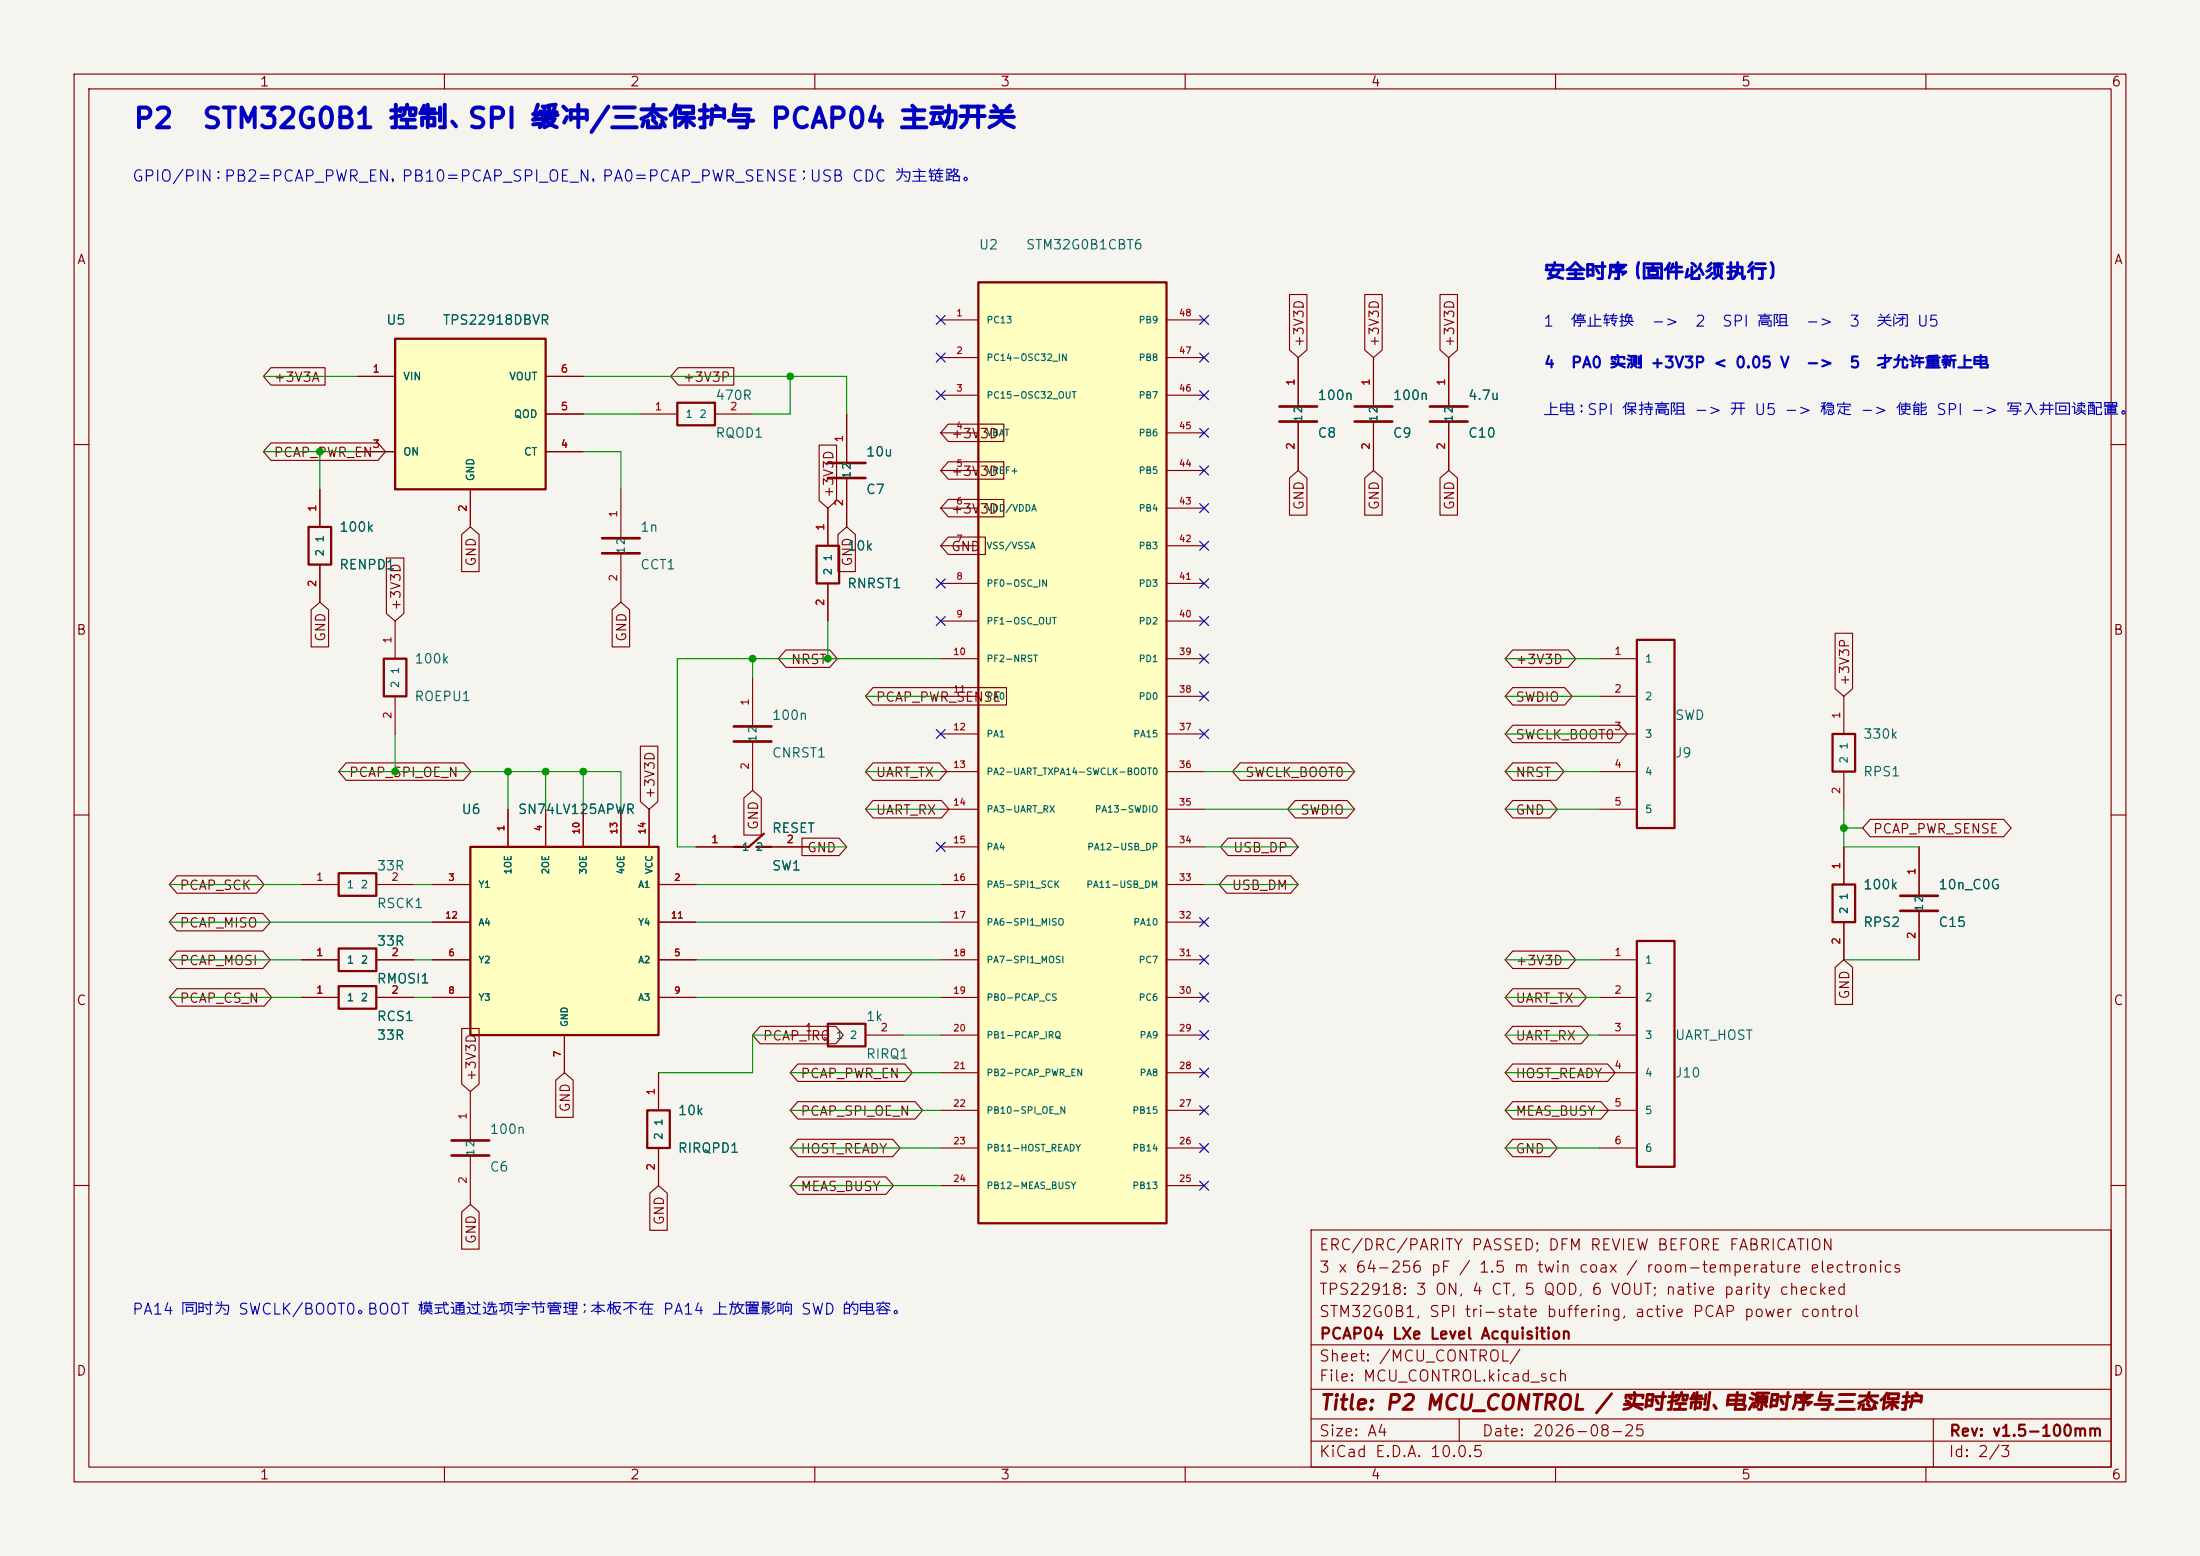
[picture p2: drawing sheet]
<svg xmlns="http://www.w3.org/2000/svg" width="297mm" height="210mm" viewBox="0 0 297 210" stroke-linecap="round" stroke-linejoin="round" font-family="sans-serif">
<path d="M0 0h297v210h-297z" fill="#f5f4ef" stroke="#f5f4ef" stroke-width=".14"/>
<g fill="none" stroke="#840000" stroke-width=".15">
<path d="M10 10h277v190h-277zM12 12h273v186h-273zM60 10v2M110 10v2M160 10v2M210 10v2M260 10v2M195.6 48.3v6.6M195.6 56.9v6.6M10 60h2M285 60h2M215.9 88.9h5.1"/>
<path d="M215.9 94h5.1M215.9 99.1h5.1M10 110h2M215.9 104.1h5.1M215.9 109.2h5.1M285 110h2M10 160h2M177 166h108v32h-108zM285 160h2M60 198v2M110 198v2M160 198v2"/>
<path d="M177 194.5h108M177 191.5h108M177 187.5h108M177 181.5h108M197 191.5v3M210 198v2M260 198v2M261 191.5v6.5"/>
</g>
<path d="M193 54.9h5.1M193 56.9h5.1" fill="none" stroke="#840000" stroke-width=".36"/>
<path d="M221 86.4h5.1v25.4h-5.1z" fill="none" stroke="#840000" stroke-width=".3"/>
<path d="M132.1 38.1h25.4v127h-25.4z" fill="#ffffc2"/>
<path d="M132.1 38.1h25.4v127h-25.4zM110.2 73.7h3.1v5h-3.1zM102.1 114.3h2M103.1 112.5l-2 1.8h-2M111.8 138.2h5v3h-5zM221 127h5.1v30.5h-5.1z" fill="none" stroke="#840000" stroke-width=".3"/>
<g fill="none" stroke="#840000" stroke-width=".15">
<path d="M114.3 55.9v6.6M127 43.2h5.1M127 48.3h5.1M127 53.3h5.1M127 58.4h5.1M157.5 43.2h5.1M157.5 48.3h5.1M157.5 53.3h5.1M157.5 58.4h5.1M111.8 68.6v5.1M111.8 78.7v5.1M114.3 64.5v6.6"/>
<path d="M127 63.5h5.1M127 68.6h5.1M127 73.7h5.1M127 78.7h5.1M157.5 63.5h5.1M157.5 68.6h5.1M157.5 73.7h5.1M157.5 78.7h5.1M101.6 91.4v6.6M127 83.8h5.1M127 88.9h5.1M127 94h5.1"/>
<path d="M127 99.1h5.1M157.5 83.8h5.1M157.5 88.9h5.1M157.5 94h5.1M157.5 99.1h5.1M94 114.3h5.1M101.6 100.1v6.6M104.1 114.3h5.1M127 104.1h5.1M127 109.2h5.1M127 114.3h5.1M127 119.4h5.1"/>
<path d="M157.5 104.1h5.1M157.5 109.2h5.1M157.5 114.3h5.1M157.5 119.4h5.1M106.7 139.7h5.1M116.8 139.7h5.1M127 124.5h5.1M127 129.5h5.1M127 134.6h5.1M127 139.7h5.1M157.5 124.5h5.1M157.5 129.5h5.1"/>
<path d="M157.5 134.6h5.1M157.5 139.7h5.1M215.9 129.5h5.1M215.9 134.6h5.1M215.9 139.7h5.1M127 144.8h5.1M127 149.9h5.1M127 154.9h5.1M157.5 144.8h5.1M157.5 149.9h5.1M157.5 154.9h5.1M215.9 144.8h5.1"/>
<path d="M215.9 149.9h5.1M215.9 154.9h5.1M127 160h5.1M157.5 160h5.1"/>
</g>
<path d="M111.8 62.5h5M111.8 64.5h5M99.1 98h5M99.1 100.1h5" fill="none" stroke="#840000" stroke-width=".36"/>
<path d="M63.5 114.3h25.4v25.4h-25.4z" fill="#ffffc2"/>
<path d="M91.4 54.4h5.1v3h-5.1zM41.7 71.1h3v5.1h-3zM51.8 88.9h3.1v5.1h-3.1zM247.4 99.1h3v5h-3zM45.7 117.9h5.1v3h-5.1zM63.5 114.3h25.4v25.4h-25.4zM247.4 119.4h3v5.1h-3zM45.7 128h5.1v3.1h-5.1zM45.7 133.1h5.1v3h-5.1z" fill="none" stroke="#840000" stroke-width=".3"/>
<g fill="none" stroke="#840000" stroke-width=".15">
<path d="M86.4 55.9h5M96.5 55.9h5.1M43.2 66v5.1M43.2 76.2v5.1M83.8 66v6.6M83.8 74.7v6.6M53.3 83.8v5.1M53.3 94v5.1M248.9 94v5.1M40.6 119.4h5.1M50.8 119.4h5.1M58.4 119.4h5.1"/>
<path d="M68.6 109.2v5.1M73.7 109.2v5.1M78.7 109.2v5.1M83.8 109.2v5.1M87.6 109.2v5.1M88.9 119.4h5.1M248.9 104.1v5.1M248.9 114.3v5.1M259.1 114.3v6.6M40.6 129.5h5.1M40.6 134.6h5.1M50.8 129.5h5.1"/>
<path d="M50.8 134.6h5.1M58.4 129.5h5.1M58.4 134.6h5.1M58.4 124.5h5.1M76.2 139.7v5.1M88.9 129.5h5.1M88.9 134.6h5.1M88.9 124.5h5.1M248.9 124.5v5M259.1 122.9v6.6"/>
</g>
<path d="M81.3 72.6h5.1M81.3 74.7h5.1M256.5 120.9h5.1M256.5 122.9h5.1" fill="none" stroke="#840000" stroke-width=".36"/>
<path d="M53.3 45.7h20.4v20.3h-20.4z" fill="#ffffc2"/>
<path d="M53.3 45.7h20.4v20.3h-20.4zM87.4 149.9h3v5h-3z" fill="none" stroke="#840000" stroke-width=".3"/>
<g fill="none" stroke="#840000" stroke-width=".15">
<path d="M174.1 39.8h2.3v7.4l-1.1 1.1-1.2-1.1zM184.2 39.8h2.4v7.4l-1.2 1.1-1.2-1.1zM194.4 39.8h2.4v7.4l-1.2 1.1-1.2-1.1zM36.6 49.6h7.3v2.4h-7.3l-1-1.2zM36.6 59.8h14.4l1 1.2-1 1.1h-14.4l-1-1.1zM48.3 50.8h5M73.7 50.8h5M73.7 55.9h5M91.6 49.6h7.5v2.4h-7.5l-1-1.2zM114.3 55.9v6.6M128 57.2h7.5v2.4h-7.5l-1-1.2zM175.3 48.3v6.6"/>
<path d="M175.3 56.9v6.6M185.4 48.3v6.6M185.4 56.9v6.6M195.6 48.3v6.6M195.6 56.9v6.6M43.2 66v5.1M43.2 76.2v5.1M48.3 61h5M52.2 75.3h2.3v7.5l-1.2 1-1.1-1zM62.3 72.1l1.2-1 1.2 1v5.1h-2.4zM63.5 66v5.1M73.7 61h5"/>
<path d="M110.6 60.1h2.3v7.5l-1.1 1-1.2-1zM111.8 68.6v5.1M111.8 78.7v5.1M113.1 72.1l1.2-1 1.2 1v5.1h-2.4zM114.3 64.5v6.6M128 72.5h5v2.3h-5l-1-1.1zM128 67.4h7.5v2.4h-7.5l-1-1.2zM128 62.3h7.5v2.4h-7.5l-1-1.2zM174.1 64.5l1.2-1 1.1 1v5h-2.3zM184.2 64.5l1.2-1 1.2 1v5h-2.4zM194.4 64.5l1.2-1 1.2 1v5h-2.4zM42 82.3l1.2-1 1.2 1v5h-2.4z"/>
<path d="M82.6 82.3l1.2-1 1.2 1v5h-2.4zM106.1 87.7h5.9l1 1.2-1 1.2h-5.9l-1-1.2zM117.9 92.8h18v2.4h-18l-1.1-1.2zM204.2 97.9h14.5l1 1.2-1 1.1h-14.5l-1-1.1zM204.2 87.7h7.5l1 1.2-1 1.2h-7.5l-1-1.2zM204.2 92.8h7l1 1.2-1 1.2h-7l-1-1.2zM247.7 85.5h2.4v7.5l-1.2 1-1.2-1zM23.9 118.2h10.7l1.1 1.2-1.1 1.2h-10.7l-1-1.2zM46.7 103h15.9l1 1.1-1 1.2h-15.9l-1-1.2zM58.4 119.4h5.1M68.6 109.2v5.1M73.7 109.2v5.1"/>
<path d="M78.7 109.2v5.1M83.8 109.2v5.1M86.5 100.7h2.3v7.5l-1.2 1-1.1-1zM87.6 109.2v5.1M88.9 119.4h5.1M94 114.3h5.1M100.4 107.7l1.2-1 1.2 1v5h-2.4zM104.1 114.3h5.1M108.3 113.1h5l1 1.2-1 1.2h-5zM117.9 108h9.2l1 1.2-1 1.2h-9.2l-1.1-1.2zM117.9 103h8.9l1 1.1-1 1.2h-8.9l-1.1-1.2zM165.6 118.2h8.6l1.1 1.2-1.1 1.2h-8.6l-1-1.2z"/>
<path d="M165.8 113.1h8.4l1.1 1.2-1.1 1.2h-8.4l-1-1.2zM167.4 103h14.5l1 1.1-1 1.2h-14.5l-1-1.2zM174.9 108h7l1 1.2-1 1.2h-7l-1.1-1.2zM204.2 103h5.9l1.1 1.1-1.1 1.2h-5.9l-1-1.2zM204.2 108h5l1 1.2-1 1.2h-5l-1-1.2zM248.9 114.3v5.1M252.5 110.6h18l1 1.2-1 1.1h-18l-1-1.1zM259.1 114.3v6.6M23.9 123.3h11.6l1 1.2-1 1.1h-11.6l-1-1.1zM23.9 128.4h11.6l1 1.1-1 1.2h-11.6l-1-1.2zM23.9 133.4h11.8l1 1.2-1 1.2h-11.8l-1-1.2zM40.6 129.5h5.1"/>
<path d="M40.6 134.6h5.1M50.8 129.5h5.1M50.8 134.6h5.1M58.4 129.5h5.1M58.4 134.6h5.1M58.4 124.5h5.1M62.3 138.8h2.4v7.5l-1.2 1-1.2-1zM76.2 139.7v5.1M88.9 129.5h5.1M88.9 134.6h5.1M88.9 124.5h5.1M102.6 138.5h10.2l1 1.2-1 1.2h-10.2l-1-1.2z"/>
<path d="M204.2 128.4h7.5l1 1.1-1 1.2h-7.5l-1-1.2zM204.2 138.5h9.3l1 1.2-1 1.2h-9.3l-1-1.2zM204.2 133.4h9l1 1.2-1 1.2h-9l-1-1.2zM247.7 130.6l1.2-1.1 1.2 1.1v5h-2.4zM248.9 124.5v5M259.1 122.9v6.6M63.5 147.3v6.6M63.5 156v6.6M75 145.8l1.2-1 1.2 1v5h-2.4zM88.9 144.8v5.1M88.9 154.9v5.1M107.7 158.8h11.9l1 1.2-1 1.2h-11.9l-1-1.2z"/>
<path d="M107.7 153.8h12.8l1 1.1-1 1.2h-12.8l-1-1.2zM107.7 148.7h15.8l1.1 1.2-1.1 1.1h-15.8l-1-1.1zM107.7 143.6h14.4l1.1 1.2-1.1 1.2h-14.4l-1-1.2zM204.2 148.7h11.9l1 1.2-1 1.1h-11.9l-1-1.1zM204.2 153.8h5l1 1.1-1 1.2h-5l-1-1.2zM204.2 143.6h12.8l1 1.2-1 1.2h-12.8l-1-1.2zM62.3 163.6l1.2-1 1.2 1v5h-2.4zM87.7 161l1.2-1 1.2 1v5.1h-2.4z"/>
</g>
<path d="M172.7 54.9h5.1M172.7 56.9h5.1M182.9 54.9h5.1M182.9 56.9h5.1M61 153.9h5M61 156h5" fill="none" stroke="#840000" stroke-width=".36"/>
<g fill="none" stroke="#009600" stroke-width=".15">
<path d="M35.6 50.8h12.7M78.7 50.8h35.6v5.1M78.7 55.9h7.7M106.7 50.8v5.1h-5.1M35.6 61h12.7M43.2 61v5M78.7 61h5.1v5M53.3 99.1v5M101.6 88.9v2.5M111.8 83.8v5.1M116.8 94h10.2M127 88.9h-35.6v25.4h2.6"/>
<path d="M203.2 94h12.7M203.2 88.9h12.7M203.2 99.1h12.7M22.9 119.4h17.7M45.7 104.1h38.1v5.1M55.9 119.4h2.5M68.6 104.1v5.1M73.7 104.1v5.1M78.7 104.1v5.1M94 119.4h33M109.2 114.3h5.1M116.8 104.1h10.2"/>
<path d="M116.8 109.2h10.2M162.6 104.1h20.3M162.6 119.4h12.7M162.6 114.3h12.7M162.6 109.2h20.3M203.2 104.1h12.7M203.2 109.2h12.7M248.9 109.2v5.1h10.2M248.9 111.8h2.6M22.9 124.5h35.5M22.9 129.5h17.7M22.9 134.6h17.7"/>
<path d="M55.9 129.5h2.5M55.9 134.6h2.5M94 124.5h33M94 129.5h33M94 134.6h33M106.7 139.7h-5.1v5.1h-12.7M121.9 139.7h5.1M203.2 129.5h12.7M203.2 134.6h12.7M203.2 139.7h12.7M248.9 129.5h10.2M106.7 149.9h20.3"/>
<path d="M106.7 144.8h20.3M106.7 154.9h20.3M203.2 149.9h12.7M203.2 144.8h12.7M203.2 154.9h12.7M106.7 160h20.3"/>
</g>
<g fill="none" stroke="#000084" stroke-width=".15">
<path d="M126.4 42.6l1.2 1.2M126.4 47.7l1.2 1.2M126.4 52.7l1.2 1.2M127.6 42.6l-1.2 1.2M127.6 47.7l-1.2 1.2M127.6 52.7l-1.2 1.2M162 42.6l1.2 1.2M162 52.7l1.2 1.2M162 57.8l1.2 1.2M162 47.7l1.2 1.2M163.2 42.6l-1.2 1.2M163.2 47.7l-1.2 1.2"/>
<path d="M163.2 52.7l-1.2 1.2M163.2 57.8l-1.2 1.2M126.4 78.1l1.2 1.2M127.6 78.1l-1.2 1.2M162 78.1l1.2 1.2M162 62.9l1.2 1.2M162 73.1l1.2 1.2M162 68l1.2 1.2M163.2 78.1l-1.2 1.2M163.2 62.9l-1.2 1.2M163.2 73.1l-1.2 1.2M163.2 68l-1.2 1.2"/>
<path d="M126.4 83.2l1.2 1.2M126.4 98.5l1.2 1.2M127.6 83.2l-1.2 1.2M127.6 98.5l-1.2 1.2M162 83.2l1.2 1.2M162 93.4l1.2 1.2M162 88.3l1.2 1.2M162 98.5l1.2 1.2M163.2 83.2l-1.2 1.2M163.2 93.4l-1.2 1.2M163.2 88.3l-1.2 1.2M163.2 98.5l-1.2 1.2"/>
<path d="M126.4 113.7l1.2 1.2M127.6 113.7l-1.2 1.2M162 128.9l1.2 1.2M162 139.1l1.2 1.2M162 123.9l1.2 1.2M162 134l1.2 1.2M163.2 128.9l-1.2 1.2M163.2 139.1l-1.2 1.2M163.2 123.9l-1.2 1.2M163.2 134l-1.2 1.2M162 159.4l1.2 1.2M162 149.3l1.2 1.2"/>
<path d="M162 144.2l1.2 1.2M162 154.3l1.2 1.2M163.2 159.4l-1.2 1.2M163.2 149.3l-1.2 1.2M163.2 144.2l-1.2 1.2M163.2 154.3l-1.2 1.2"/>
</g>
<g fill="#009600" stroke="#009600" stroke-width=".14">
<circle cx="248.9" cy="111.8" r=".46"/>
<circle cx="101.6" cy="88.9" r=".46"/>
<circle cx="43.2" cy="61" r=".46"/>
<circle cx="111.8" cy="88.9" r=".46"/>
<circle cx="106.7" cy="50.8" r=".46"/>
<circle cx="78.7" cy="104.1" r=".46"/>
<circle cx="53.3" cy="104.1" r=".46"/>
<circle cx="73.7" cy="104.1" r=".46"/>
<circle cx="68.6" cy="104.1" r=".46"/>
</g>
<g font-size="2.7" fill="#0000c2">
<text x="17.9" y="18">P2</text>
<text x="27.1" y="18">STM32G0B1 控制、SPI 缓冲/三态保护与 PCAP04 主动开关</text>
</g>
<text font-size="2" fill="#840000" x="178" y="190.8">Title: P2 MCU_CONTROL / 实时控制、电源时序与三态保护</text>
<text font-size="1.9" fill="#0000c2" x="208.3" y="38.2">安全时序（固件必须执行）</text>
<g font-size="1.5" fill="#0000c2">
<text x="17.7" y="24.9">GPIO/PIN：PB2=PCAP_PWR_EN，PB10=PCAP_SPI_OE_N，PA0=PCAP_PWR_SENSE；USB CDC 为主链路。</text>
<text x="208.2" y="44.5">1</text>
<text x="211.9" y="44.5">停止转换</text>
<text x="222.8" y="44.5">-&gt;</text>
<text x="228.7" y="44.5">2</text>
<text x="232.4" y="44.5">SPI 高阻</text>
<text x="243.7" y="44.5">-&gt;</text>
<text x="249.6" y="44.5">3</text>
<text x="253.2" y="44.5">关闭 U5</text>
<text x="208.3" y="50">4</text>
<text x="212" y="50">PA0 实测 +3V3P &lt; 0.05 V</text>
<text x="243.7" y="50">-&gt;</text>
<text x="249.6" y="50">5</text>
<text x="253.2" y="50">才允许重新上电</text>
<text x="208.2" y="56.4">上电：SPI 保持高阻 -&gt; 开 U5 -&gt; 稳定 -&gt; 使能 SPI -&gt; 写入并回读配置。</text>
<text x="17.7" y="177.8">PA14 同时为 SWCLK/BOOT0。BOOT 模式通过选项字节管理；本板不在 PA14 上放置影响 SWD 的电容。</text>
</g>
<g font-size="1.5" fill="#840000">
<text x="178" y="172.1">3 x 64-256 pF / 1.5 m twin coax / room-temperature electronics</text>
<text x="178" y="169.1">ERC/DRC/PARITY PASSED; DFM REVIEW BEFORE FABRICATION</text>
<text x="178" y="178.1">STM32G0B1, SPI tri-state buffering, active PCAP power control</text>
<text x="178" y="175.1">TPS22918: 3 ON, 4 CT, 5 QOD, 6 VOUT; native parity checked</text>
<text x="178" y="184.1">Sheet: /MCU_CONTROL/</text>
<text x="178" y="181.1">PCAP04 LXe Level Acquisition</text>
<text x="178" y="186.8">File: MCU_CONTROL.kicad_sch</text>
<text x="178" y="197">KiCad E.D.A. 10.0.5</text>
<text x="178" y="194.2">Size: A4</text>
<text x="200" y="194.2">Date: 2026-08-25</text>
<text x="263" y="197">Id: 2/3</text>
<text x="263" y="194.2">Rev: v1.5-100mm</text>
</g>
<g font-size="1.3" fill="#840000">
<text x="35" y="12">1</text>
<text x="85" y="12">2</text>
<text x="135" y="12">3</text>
<text x="185" y="12">4</text>
<text x="235" y="12">5</text>
<text x="285" y="12">6</text>
<text x="10.3" y="36">A</text>
<text x="285.3" y="36">A</text>
<text x="176.3" y="47" transform="rotate(-90 176.3 47)">+3V3D</text>
<text x="186.5" y="47" transform="rotate(-90 186.5 47)">+3V3D</text>
<text x="196.6" y="47" transform="rotate(-90 196.6 47)">+3V3D</text>
<text x="36.9" y="51.9">+3V3A</text>
<text x="92.1" y="51.9">+3V3P</text>
<text x="128.3" y="59.5">+3V3D</text>
<text x="36.9" y="62">PCAP_PWR_EN</text>
<text x="128.3" y="64.6">+3V3D</text>
<text x="112.8" y="67.3" transform="rotate(-90 112.8 67.3)">+3V3D</text>
<text x="128.3" y="69.6">+3V3D</text>
<text x="176.3" y="68.9" transform="rotate(-90 176.3 68.9)">GND</text>
<text x="186.5" y="68.9" transform="rotate(-90 186.5 68.9)">GND</text>
<text x="196.6" y="68.9" transform="rotate(-90 196.6 68.9)">GND</text>
<text x="64.6" y="76.6" transform="rotate(-90 64.6 76.6)">GND</text>
<text x="115.4" y="76.6" transform="rotate(-90 115.4 76.6)">GND</text>
<text x="128.3" y="74.7">GND</text>
<text x="54.4" y="82.5" transform="rotate(-90 54.4 82.5)">+3V3D</text>
<text x="10.2" y="86">B</text>
<text x="44.2" y="86.7" transform="rotate(-90 44.2 86.7)">GND</text>
<text x="84.9" y="86.7" transform="rotate(-90 84.9 86.7)">GND</text>
<text x="106.7" y="90">NRST</text>
<text x="204.5" y="90">+3V3D</text>
<text x="285.2" y="86">B</text>
<text x="118.1" y="95">PCAP_PWR_SENSE</text>
<text x="204.5" y="95">SWDIO</text>
<text x="250" y="92.7" transform="rotate(-90 250 92.7)">+3V3P</text>
<text x="204.5" y="100.1">SWCLK_BOOT0</text>
<text x="47" y="105.2">PCAP_SPI_OE_N</text>
<text x="88.7" y="107.9" transform="rotate(-90 88.7 107.9)">+3V3D</text>
<text x="118.1" y="105.2">UART_TX</text>
<text x="168" y="105.2">SWCLK_BOOT0</text>
<text x="204.5" y="105.2">NRST</text>
<text x="102.7" y="112.1" transform="rotate(-90 102.7 112.1)">GND</text>
<text x="118.1" y="110.3">UART_RX</text>
<text x="175.5" y="110.3">SWDIO</text>
<text x="204.5" y="110.3">GND</text>
<text x="252.8" y="112.8">PCAP_PWR_SENSE</text>
<text x="108.9" y="115.4">GND</text>
<text x="166.4" y="115.4">USB_DP</text>
<text x="24.2" y="125.5">PCAP_MISO</text>
<text x="24.2" y="120.4">PCAP_SCK</text>
<text x="166.2" y="120.4">USB_DM</text>
<text x="24.2" y="130.6">PCAP_MOSI</text>
<text x="204.5" y="130.6">+3V3D</text>
<text x="10.2" y="136">C</text>
<text x="24.2" y="135.7">PCAP_CS_N</text>
<text x="204.5" y="135.7">UART_TX</text>
<text x="250" y="135" transform="rotate(-90 250 135)">GND</text>
<text x="285.2" y="136">C</text>
<text x="102.9" y="140.8">PCAP_IRQ</text>
<text x="204.5" y="140.8">UART_RX</text>
<text x="64.6" y="146" transform="rotate(-90 64.6 146)">+3V3D</text>
<text x="108" y="145.8">PCAP_PWR_EN</text>
<text x="204.5" y="145.8">HOST_READY</text>
<text x="77.3" y="150.2" transform="rotate(-90 77.3 150.2)">GND</text>
<text x="108" y="156">HOST_READY</text>
<text x="108" y="150.9">PCAP_SPI_OE_N</text>
<text x="204.5" y="150.9">MEAS_BUSY</text>
<text x="204.5" y="156">GND</text>
<text x="108" y="161.1">MEAS_BUSY</text>
<text x="64.6" y="168" transform="rotate(-90 64.6 168)">GND</text>
<text x="90" y="165.5" transform="rotate(-90 90 165.5)">GND</text>
<text x="10.2" y="186">D</text>
<text x="285.2" y="186">D</text>
<text x="35" y="200">1</text>
<text x="85" y="200">2</text>
<text x="135" y="200">3</text>
<text x="185" y="200">4</text>
<text x="235" y="200">5</text>
<text x="285" y="200">6</text>
</g>
<g font-size="1.3" fill="#006464">
<text x="132.1" y="34">U2</text>
<text x="138.4" y="34">STM32G0B1CBT6</text>
<text x="52.1" y="44.1">U5</text>
<text x="59.7" y="44.1">TPS22918DBVR</text>
<text x="96.5" y="59.4">RQOD1</text>
<text x="96.5" y="54.3">470R</text>
<text x="177.8" y="59.4">C8</text>
<text x="177.8" y="54.3">100n</text>
<text x="187.9" y="59.4">C9</text>
<text x="187.9" y="54.3">100n</text>
<text x="198.1" y="59.4">C10</text>
<text x="198.1" y="54.3">4.7u</text>
<text x="116.8" y="61.9">10u</text>
<text x="116.8" y="67">C7</text>
<text x="45.7" y="77.2">RENPD1</text>
<text x="45.7" y="72.1">100k</text>
<text x="86.3" y="77.2">CCT1</text>
<text x="86.3" y="72.1">1n</text>
<text x="114.3" y="74.6">10k</text>
<text x="114.3" y="79.7">RNRST1</text>
<text x="55.9" y="89.9">100k</text>
<text x="55.9" y="94.9">ROEPU1</text>
<text x="104.1" y="97.5">100n</text>
<text x="226" y="97.5">SWD</text>
<text x="251.4" y="100">330k</text>
<text x="104.1" y="102.6">CNRST1</text>
<text x="226" y="102.6">J9</text>
<text x="251.4" y="105.1">RPS1</text>
<text x="62.2" y="110.2">U6</text>
<text x="69.8" y="110.2">SN74LV125APWR</text>
<text x="104.1" y="112.7">RESET</text>
<text x="50.8" y="117.8">33R</text>
<text x="104.1" y="117.8">SW1</text>
<text x="50.8" y="122.9">RSCK1</text>
<text x="251.4" y="125.4">RPS2</text>
<text x="251.4" y="120.3">100k</text>
<text x="261.6" y="125.4">C15</text>
<text x="261.6" y="120.3">10n_C0G</text>
<text x="50.8" y="128">33R</text>
<text x="50.8" y="133">RMOSI1</text>
<text x="50.8" y="138.1">RCS1</text>
<text x="50.8" y="140.7">33R</text>
<text x="116.8" y="143.2">RIRQ1</text>
<text x="116.8" y="138.1">1k</text>
<text x="226" y="140.7">UART_HOST</text>
<text x="226" y="145.7">J10</text>
<text x="66" y="153.4">100n</text>
<text x="91.4" y="155.9">RIRQPD1</text>
<text x="91.4" y="150.8">10k</text>
<text x="66" y="158.4">C6</text>
</g>
<g font-size="1" fill="#a90000">
<text x="50.2" y="50.5">1</text>
<text x="75.6" y="50.5">6</text>
<text x="175" y="52.1" transform="rotate(-90 175 52.1)">1</text>
<text x="185.2" y="52.1" transform="rotate(-90 185.2 52.1)">1</text>
<text x="195.3" y="52.1" transform="rotate(-90 195.3 52.1)">1</text>
<text x="75.6" y="55.6">5</text>
<text x="88.3" y="55.6">1</text>
<text x="98.5" y="55.6">2</text>
<text x="114" y="59.8" transform="rotate(-90 114 59.8)">1</text>
<text x="50.2" y="60.7">3</text>
<text x="75.6" y="60.7">4</text>
<text x="175" y="60.8" transform="rotate(-90 175 60.8)">2</text>
<text x="185.2" y="60.8" transform="rotate(-90 185.2 60.8)">2</text>
<text x="195.3" y="60.8" transform="rotate(-90 195.3 60.8)">2</text>
<text x="42.9" y="69.2" transform="rotate(-90 42.9 69.2)">1</text>
<text x="63.2" y="69.2" transform="rotate(-90 63.2 69.2)">2</text>
<text x="83.6" y="69.9" transform="rotate(-90 83.6 69.9)">1</text>
<text x="111.5" y="71.7" transform="rotate(-90 111.5 71.7)">1</text>
<text x="114" y="68.4" transform="rotate(-90 114 68.4)">2</text>
<text x="42.9" y="79.3" transform="rotate(-90 42.9 79.3)">2</text>
<text x="83.6" y="78.6" transform="rotate(-90 83.6 78.6)">2</text>
<text x="111.5" y="81.9" transform="rotate(-90 111.5 81.9)">2</text>
<text x="53.1" y="86.9" transform="rotate(-90 53.1 86.9)">1</text>
<text x="217.9" y="88.6">1</text>
<text x="101.3" y="95.3" transform="rotate(-90 101.3 95.3)">1</text>
<text x="217.9" y="93.7">2</text>
<text x="53.1" y="97.1" transform="rotate(-90 53.1 97.1)">2</text>
<text x="217.9" y="98.8">3</text>
<text x="248.7" y="97.1" transform="rotate(-90 248.7 97.1)">1</text>
<text x="101.3" y="104" transform="rotate(-90 101.3 104)">2</text>
<text x="217.9" y="103.9">4</text>
<text x="248.7" y="107.3" transform="rotate(-90 248.7 107.3)">2</text>
<text x="217.9" y="109">5</text>
<text x="42.6" y="119.1">1</text>
<text x="52.8" y="119.1">2</text>
<text x="95.9" y="114">1</text>
<text x="106.1" y="114">2</text>
<text x="248.7" y="117.4" transform="rotate(-90 248.7 117.4)">1</text>
<text x="258.8" y="118.2" transform="rotate(-90 258.8 118.2)">1</text>
<text x="42.6" y="129.3">1</text>
<text x="52.8" y="129.3">2</text>
<text x="217.9" y="129.3">1</text>
<text x="248.7" y="127.6" transform="rotate(-90 248.7 127.6)">2</text>
<text x="258.8" y="126.8" transform="rotate(-90 258.8 126.8)">2</text>
<text x="42.6" y="134.4">1</text>
<text x="52.8" y="134.4">2</text>
<text x="217.9" y="134.4">2</text>
<text x="108.6" y="139.4">1</text>
<text x="118.8" y="139.4">2</text>
<text x="217.9" y="139.4">3</text>
<text x="88.6" y="147.9" transform="rotate(-90 88.6 147.9)">1</text>
<text x="217.9" y="144.5">4</text>
<text x="217.9" y="149.6">5</text>
<text x="63.2" y="151.2" transform="rotate(-90 63.2 151.2)">1</text>
<text x="217.9" y="154.7">6</text>
<text x="63.2" y="159.8" transform="rotate(-90 63.2 159.8)">2</text>
<text x="88.6" y="158.1" transform="rotate(-90 88.6 158.1)">2</text>
</g>
<g font-size="1" fill="#006464">
<text x="54.4" y="51.6">VIN</text>
<text x="68.7" y="51.6">VOUT</text>
<text x="69.3" y="56.6">QOD</text>
<text x="92.5" y="56.6">1</text>
<text x="94.3" y="56.6">2</text>
<text x="176" y="57" transform="rotate(-90 176 57)">12</text>
<text x="186.2" y="57" transform="rotate(-90 186.2 57)">12</text>
<text x="196.3" y="57" transform="rotate(-90 196.3 57)">12</text>
<text x="54.4" y="61.7">ON</text>
<text x="64.3" y="65" transform="rotate(-90 64.3 65)">GND</text>
<text x="70.7" y="61.7">CT</text>
<text x="115.1" y="64.7" transform="rotate(-90 115.1 64.7)">12</text>
<text x="43.9" y="75.2" transform="rotate(-90 43.9 75.2)">2</text>
<text x="43.9" y="73.3" transform="rotate(-90 43.9 73.3)">1</text>
<text x="84.6" y="74.8" transform="rotate(-90 84.6 74.8)">12</text>
<text x="112.5" y="77.7" transform="rotate(-90 112.5 77.7)">2</text>
<text x="112.5" y="75.8" transform="rotate(-90 112.5 75.8)">1</text>
<text x="222" y="89.7">1</text>
<text x="54.1" y="93" transform="rotate(-90 54.1 93)">2</text>
<text x="54.1" y="91.1" transform="rotate(-90 54.1 91.1)">1</text>
<text x="222" y="94.7">2</text>
<text x="102.4" y="100.2" transform="rotate(-90 102.4 100.2)">12</text>
<text x="222" y="99.8">3</text>
<text x="249.7" y="101.2" transform="rotate(-90 249.7 101.2)">1</text>
<text x="222" y="104.9">4</text>
<text x="249.7" y="103.1" transform="rotate(-90 249.7 103.1)">2</text>
<text x="222" y="110">5</text>
<text x="100.1" y="115.1">1</text>
<text x="102" y="115.1">2</text>
<text x="46.7" y="120.1">1</text>
<text x="48.6" y="120.1">2</text>
<text x="249.7" y="123.4" transform="rotate(-90 249.7 123.4)">2</text>
<text x="249.7" y="121.6" transform="rotate(-90 249.7 121.6)">1</text>
<text x="259.8" y="123.1" transform="rotate(-90 259.8 123.1)">12</text>
<text x="46.7" y="130.3">1</text>
<text x="48.6" y="130.3">2</text>
<text x="222" y="130.3">1</text>
<text x="46.7" y="135.4">1</text>
<text x="48.6" y="135.4">2</text>
<text x="222" y="135.4">2</text>
<text x="112.8" y="140.5">1</text>
<text x="114.7" y="140.5">2</text>
<text x="222" y="140.5">3</text>
<text x="222" y="145.5">4</text>
<text x="89.7" y="153.9" transform="rotate(-90 89.7 153.9)">2</text>
<text x="89.7" y="152" transform="rotate(-90 89.7 152)">1</text>
<text x="222" y="150.6">5</text>
<text x="222" y="155.7">6</text>
<text x="64.3" y="156.1" transform="rotate(-90 64.3 156.1)">12</text>
</g>
<g font-size=".9" fill="#a90000">
<text x="129" y="42.9">1</text>
<text x="129" y="48">2</text>
<text x="159.1" y="48">47</text>
<text x="159.1" y="42.9">48</text>
<text x="129" y="53.1">3</text>
<text x="159.1" y="53.1">46</text>
<text x="129" y="58.1">4</text>
<text x="159.1" y="58.1">45</text>
<text x="129" y="63.2">5</text>
<text x="159.1" y="63.2">44</text>
<text x="129" y="68.3">6</text>
<text x="159.1" y="68.3">43</text>
<text x="129" y="73.4">7</text>
<text x="159.1" y="73.4">42</text>
<text x="129" y="78.5">8</text>
<text x="129" y="83.5">9</text>
<text x="159.1" y="83.5">40</text>
<text x="159.1" y="78.5">41</text>
<text x="128.6" y="88.6">10</text>
<text x="159.1" y="88.6">39</text>
<text x="128.6" y="93.7">11</text>
<text x="159.1" y="93.7">38</text>
<text x="128.6" y="98.8">12</text>
<text x="159.1" y="98.8">37</text>
<text x="128.6" y="103.9">13</text>
<text x="159.1" y="103.9">36</text>
<text x="68.3" y="112.3" transform="rotate(-90 68.3 112.3)">1</text>
<text x="73.4" y="112.3" transform="rotate(-90 73.4 112.3)">4</text>
<text x="78.5" y="112.7" transform="rotate(-90 78.5 112.7)">10</text>
<text x="83.5" y="112.7" transform="rotate(-90 83.5 112.7)">13</text>
<text x="87.4" y="112.7" transform="rotate(-90 87.4 112.7)">14</text>
<text x="128.6" y="108.9">14</text>
<text x="159.1" y="108.9">35</text>
<text x="60.4" y="119.1">3</text>
<text x="90.9" y="119.1">2</text>
<text x="128.6" y="114">15</text>
<text x="128.6" y="119.1">16</text>
<text x="159.1" y="119.1">33</text>
<text x="159.1" y="114">34</text>
<text x="60" y="124.2">12</text>
<text x="90.5" y="124.2">11</text>
<text x="128.6" y="124.2">17</text>
<text x="159.1" y="124.2">32</text>
<text x="60.4" y="129.3">6</text>
<text x="90.9" y="129.3">5</text>
<text x="128.6" y="129.3">18</text>
<text x="159.1" y="129.3">31</text>
<text x="60.4" y="134.3">8</text>
<text x="90.9" y="134.3">9</text>
<text x="128.6" y="134.3">19</text>
<text x="159.1" y="134.3">30</text>
<text x="75.9" y="142.8" transform="rotate(-90 75.9 142.8)">7</text>
<text x="128.6" y="139.4">20</text>
<text x="159.1" y="139.4">29</text>
<text x="128.6" y="144.5">21</text>
<text x="128.6" y="149.6">22</text>
<text x="159.1" y="149.6">27</text>
<text x="159.1" y="144.5">28</text>
<text x="128.6" y="154.7">23</text>
<text x="159.1" y="154.7">26</text>
<text x="128.6" y="159.7">24</text>
<text x="159.1" y="159.7">25</text>
</g>
<g font-size=".9" fill="#006464">
<text x="133.1" y="43.9">PC13</text>
<text x="153.7" y="43.9">PB9</text>
<text x="133.1" y="48.9">PC14-OSC32_IN</text>
<text x="153.7" y="48.9">PB8</text>
<text x="133.1" y="54">PC15-OSC32_OUT</text>
<text x="133.1" y="59.1">VBAT</text>
<text x="153.7" y="59.1">PB6</text>
<text x="153.7" y="54">PB7</text>
<text x="133.1" y="64.2">VREF+</text>
<text x="153.7" y="64.2">PB5</text>
<text x="133.1" y="69.3">VDD/VDDA</text>
<text x="153.7" y="69.3">PB4</text>
<text x="133.1" y="74.3">VSS/VSSA</text>
<text x="153.7" y="74.3">PB3</text>
<text x="133.1" y="79.4">PF0-OSC_IN</text>
<text x="153.7" y="79.4">PD3</text>
<text x="133.1" y="84.5">PF1-OSC_OUT</text>
<text x="133.1" y="89.6">PF2-NRST</text>
<text x="153.7" y="89.6">PD1</text>
<text x="153.7" y="84.5">PD2</text>
<text x="133.1" y="94.7">PA0</text>
<text x="153.7" y="94.7">PD0</text>
<text x="133.1" y="99.7">PA1</text>
<text x="152.9" y="99.7">PA15</text>
<text x="133.1" y="104.8">PA2-UART_TXPA14-SWCLK-BOOT0</text>
<text x="133.1" y="109.9">PA3-UART_RX</text>
<text x="147.7" y="109.9">PA13-SWDIO</text>
<text x="69.3" y="118.1" transform="rotate(-90 69.3 118.1)">1OE</text>
<text x="74.3" y="118.1" transform="rotate(-90 74.3 118.1)">2OE</text>
<text x="79.4" y="118.1" transform="rotate(-90 79.4 118.1)">3OE</text>
<text x="84.5" y="118.1" transform="rotate(-90 84.5 118.1)">4OE</text>
<text x="88.3" y="118" transform="rotate(-90 88.3 118)">VCC</text>
<text x="133.1" y="115">PA4</text>
<text x="146.7" y="115">PA12-USB_DP</text>
<text x="64.5" y="120.1">Y1</text>
<text x="64.5" y="125.1">A4</text>
<text x="86.1" y="120.1">A1</text>
<text x="86.1" y="125.1">Y4</text>
<text x="133.1" y="120.1">PA5-SPI1_SCK</text>
<text x="133.1" y="125.1">PA6-SPI1_MISO</text>
<text x="146.6" y="120.1">PA11-USB_DM</text>
<text x="152.9" y="125.1">PA10</text>
<text x="64.5" y="130.2">Y2</text>
<text x="86.1" y="130.2">A2</text>
<text x="133.1" y="130.2">PA7-SPI1_MOSI</text>
<text x="153.7" y="130.2">PC7</text>
<text x="64.5" y="135.3">Y3</text>
<text x="86.1" y="135.3">A3</text>
<text x="133.1" y="135.3">PB0-PCAP_CS</text>
<text x="153.7" y="135.3">PC6</text>
<text x="76.9" y="138.7" transform="rotate(-90 76.9 138.7)">GND</text>
<text x="133.1" y="140.4">PB1-PCAP_IRQ</text>
<text x="153.8" y="140.4">PA9</text>
<text x="133.1" y="145.5">PB2-PCAP_PWR_EN</text>
<text x="153.8" y="145.5">PA8</text>
<text x="133.1" y="150.5">PB10-SPI_OE_N</text>
<text x="133.1" y="155.6">PB11-HOST_READY</text>
<text x="152.8" y="155.6">PB14</text>
<text x="152.8" y="150.5">PB15</text>
<text x="133.1" y="160.7">PB12-MEAS_BUSY</text>
<text x="152.8" y="160.7">PB13</text>
</g>
</svg>
